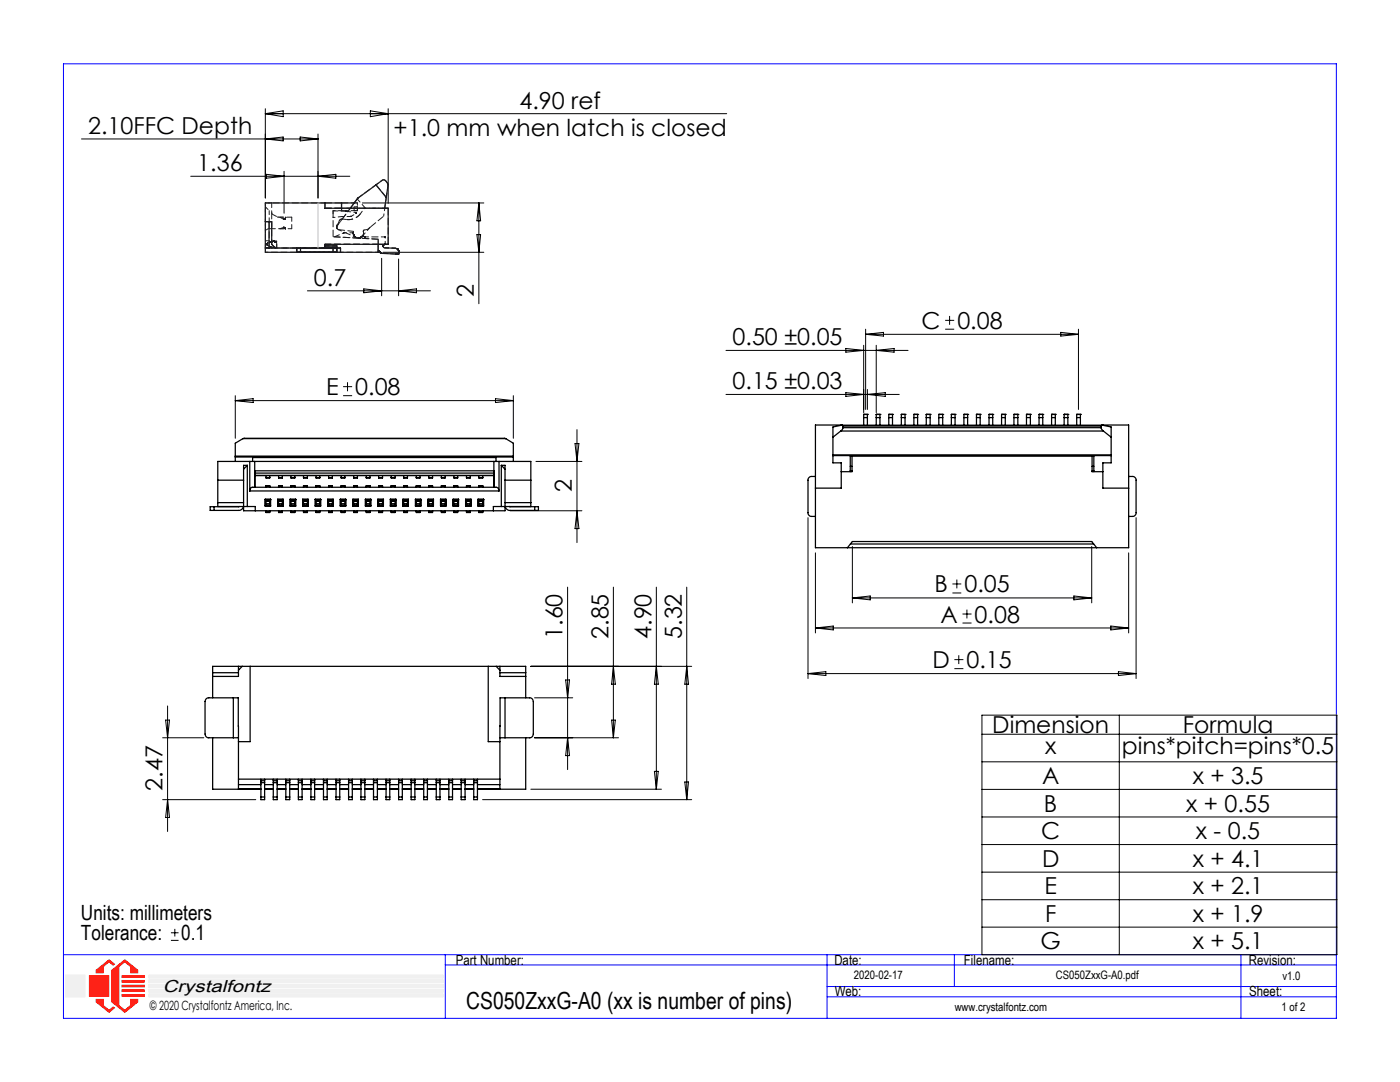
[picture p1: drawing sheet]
<svg xmlns="http://www.w3.org/2000/svg" width="279mm" height="216mm" viewBox="0 0 279 216" stroke-linecap="round" stroke-linejoin="round" font-family="sans-serif">
<path d="M13.1 194.6h3.8v4.3h-3.8zM29.7 194.6h58.7v.5h-58.7zM29.7 195.5h58.7v.6h-58.7zM29.7 196.5h58.7v.5h-58.7zM29.7 197.4h58.7v.5h-58.7zM29.7 198.4h58.7v.5h-58.7z" fill="none" stroke="#f0f0f0" stroke-width=".2"/>
<path d="M16.9 194.6v4.3" fill="none" stroke="#f5f5f5" stroke-width=".2"/>
<path d="M12.7 12.7h254v190.5h-254zM12.7 190.5h254M88.9 190.5v12.7M88.9 192.5h177.8M165.1 190.5v12.7M165.1 196.8h101.6M165.1 198.9h101.6M190.5 190.5v6.3M247.6 190.5v12.7" fill="none" stroke="#00f" stroke-width=".2"/>
<path d="M17.7 194.6v4.3h4.1v-4.3zM19.1 193.5l1.6-.6 1.1-.8v-.7zM21.8 191.4v.7l.8 .6 .4-.3zM19.1 193.5v.7h1.6v-1.3zM22.2 193.5v6.5l1.6 .6v-7.7zM22.2 193.5l1.6-.6 1.1-.8v-.7zM24.9 191.4v.7l1.1 .8 .5 .5 1.1 .1zM26.5 193.4v.8h1.1v-.7zM26 192.9v1.3h.5v-.8zM24.2 194.6v.5h4.7v-.5zM24.2 195.5v.6h4.7v-.6zM24.2 196.5v.5h4.7v-.5zM24.2 197.4v.5h4.7v-.5zM24.2 198.4v.5h4.7v-.5zM26 199.3v1.3l.5-.5v-.8zM26.5 199.3v.8l1.1-.1v-.7zM24.9 201.4v.7l2.7-2.1-1.1 .1zM22.2 200l2.7 2.1v-.7l-1.1-.8zM19.1 199.3v.7l1.6 .6v-1.3zM19.1 200l2.7 2.1v-.7l-1.1-.8zM21.8 201.4v.7l1.2-1-.4-.3z" fill-rule="evenodd" fill="#fe1c10"/>
<path d="M13.1 194.6v4.3h3.8v-4.3zM29.7 195.5v.6h58.7v-.6zM29.7 194.6v.5h58.7v-.5zM29.7 196.5v.5h58.7v-.5zM29.7 197.4v.5h58.7v-.5zM29.7 198.4v.5h58.7v-.5z" fill-rule="evenodd" fill="#f0f0f0"/>
<g fill="none" stroke="#000" stroke-width=".2">
<path d="M16.3 27.7h47.2M38.1 35.2h31.7M53 27.7l3.5-.4v.8zM53 22.7l3.5-.6v1.2zM53 22.7h92M53 21.7v17.8M53.1 34.8l3.6 .4-3.6 .4zM56.7 34.2v8.3M59.9 27.3l3.6 .4-3.6 .4zM63.5 26.7v12.8M63.5 35.2l3.5-.4v.8zM73.9 22.1l3.6 .6-3.6 .6z"/>
<path d="M77.5 21.7v18.9M61.3 58h24.6M72.3 40.5h24.3M72.6 57.6l3.6 .4-3.6 .4zM76.2 51.5v7.5M76.4 50.3h20.2M79.6 51.7v7.3M79.6 58l3.5-.4v.8zM95.2 46.8h.7l-.3 3.5zM95.6 40.5v20.1M95.6 40.5l.3 3.6h-.7zM47 79v8.5"/>
<path d="M47 79.9h55.4M47 79.9l3.5-.3v.7zM68.5 79h1.8M68.5 77.2h1.8M69.4 76.3v1.8M98.9 79.6l3.5 .3-3.5 .4zM102.4 79v8.5M144.9 78.7h34.6M144.9 69.9h36.3M168.8 78.4l3.6 .3-3.6 .4zM168.8 69.5l3.6 .4-3.6 .4zM172.4 68.9v13.4"/>
<path d="M172.8 65.7v16M172.8 66.7h42.4M172.8 66.7l3.5-.4v.8zM173.1 77.7v4M173.1 78.7l3.6-.3v.7zM174.9 68.9v13.4M174.9 69.9l3.5-.4v.8zM188.6 65.7h1.8M188.6 63.9h1.8M189.5 63v1.8M211.7 66.3l3.5 .4-3.5 .4zM215.2 65.7v16"/>
<path d="M107 92.1h9.1M114.8 88.5h.7l-.4 3.6zM115.1 85.7v22.6M101.8 101.9h14.3M113.3 117.2v36.4M115.1 101.9l.4 3.6h-.7zM122.4 117.2v30M131 117.2v40.3M137.1 117.2v42.4M161.3 103.3v32.1M162.7 110.3v16M170.1 119.3l3.6-.4v.8z"/>
<path d="M170.1 109v11.3M170.1 119.3h47.8M190.1 118.3h1.7M190.1 116.5h1.7M191 115.6v1.8M214.3 118.9l3.6 .4-3.6 .4zM217.9 109v11.3M225.2 110.3v16M226.7 103.3v32.1M105.9 133h32.1M106.7 139.2h7.6M112.9 135.7h.8l-.4 3.5z"/>
<path d="M122.4 133l.4 3.5h-.7zM131 133l.4 3.5h-.8zM137.1 133l.3 3.5h-.7zM161.3 134.4h65.4M161.3 134.4l3.5-.4v.8zM162.7 125.3h62.5M162.7 125.3l3.6-.4v.8zM190.5 133.4h1.8M190.5 131.6h1.8M191.3 130.7v1.8M192.1 124.3h1.8M192.1 122.5h1.8"/>
<path d="M193 121.6v1.8M221.7 124.9l3.5 .4-3.5 .4zM223.2 134l3.5 .4-3.5 .4zM32.5 147.2h8.2M32.5 159.6h18.5M33.1 143.7h.7l-.4 3.5zM33.4 140.9v25M33.4 159.6l.4 3.5h-.7zM96.3 159.6h41.7M105.9 157.5h26.1M106.7 147.2h16.7M113.3 147.2l.4 3.6h-.8z"/>
<path d="M122.1 143.7h.7l-.4 3.5zM130.6 153.9h.8l-.4 3.6zM136.7 156h.7l-.3 3.6zM196 142.7h70.8v47.8h-70.8zM196 146.5h70.8M196 152h70.8M196 157.5h70.8M223.4 142.7v47.8M196 163h70.8M196 168.5h70.8M196 174h70.8M196 179.5h70.8"/>
<path d="M34.1 187.6h1.5M34.1 186.1h1.5M34.9 185.3v1.6M196 185h70.8"/>
</g>
<g fill="none" stroke="#191924" stroke-width=".2" stroke-dasharray="1.3 .6" stroke-linecap="butt">
<path d="M71.5 39.4l-.1 .2M77.3 36.4l.1 .5M77.4 37v-.1M53.5 48.5l-.2 .2 .1 .2M54 49.3h.1M54.2 42.4l.3 .4M54.9 48.2l.2 .1M54.9 48.2h-.3M54.9 48.2l.3 .1M55.1 48.3h.1M55.4 43.3h.2M55.6 43.3h-.2"/>
<path d="M56.6 43.7h.2l.1-.1M56.9 45.6l-.3-.2M57 43.3v.2M67.3 44.9l-.1 .1M67.5 45.8h.1M68.7 46.5h-.1M69.1 42.2h-.1M69.2 43.8a3 3 0 0 0 2.8-1.2M69.9 43.2h.2M70.5 46.7l-.2-.2M71.1 42.6l-.2-.2M72.3 47.1l.3-.5"/>
<path d="M72.6 46.5v-.1M72.6 47.1l-.3 .1M72.7 45.9l-.2 .2M72.8 47.2l.1 .1M75.8 50.3l.4 .2M75.8 50.3l-.3-.2M76.7 47.3h.2M76.9 48.7h-.1"/>
</g>
<path d="M76.3 36l.3-.1 .4 .1M67.3 44.9l-.1 .4 .1 .4M67.3 45a.5 .5 0 0 0 .2 .8M68.3 43.7l-.4 .1-.2 .3" fill="none" stroke="#191924" stroke-width=".2" stroke-dasharray="1.3 .6" stroke-dashoffset=".4" stroke-linecap="butt"/>
<path d="M53.7 45.6a.75 .75 0 0 0-.7 .8M71.1 47.4a1.03 1.03 0 0 0 1.2-.3" fill="none" stroke="#191924" stroke-width=".2" stroke-dasharray="1.3 .6" stroke-dashoffset=".6" stroke-linecap="butt"/>
<path d="M70.6 46.2a1.02 1.02 0 0 0 .5 1.2" fill="none" stroke="#191924" stroke-width=".2" stroke-dasharray="1.3 .6" stroke-dashoffset=".7" stroke-linecap="butt"/>
<path d="M67.2 45l.1 .7M67.3 45l-.1 .4 .1 .3" fill="none" stroke="#191924" stroke-width=".2" stroke-dasharray="1.3 .6" stroke-dashoffset=".3" stroke-linecap="butt"/>
<path d="M54.5 48.2l-.9 .2M70.5 46.7a1.02 1.02 0 0 0 1.8 .5M76.8 48.7a.36 .36 0 0 0-.3 .4 .36 .36 0 0 0 .3 .3M79.6 50.2a.65 .65 0 0 0-.7-.7" fill="none" stroke="#191924" stroke-width=".2" stroke-dasharray="1.3 .6" stroke-dashoffset=".5" stroke-linecap="butt"/>
<g fill="none" stroke="#191924" stroke-width=".25">
<path d="M75 36.9l1.5-1a1.25 1.25 0 0 1 .9 1.1l-.3 2.4M75 36.9l-3.5 2.6-1.6 2.1M75 36.9l2.1 2.5M77.1 39.4l-.3 2.2M53 44.2h1.2v4.6l.8 .7M53.7 44.2v5.3M59.2 49.6h8M60 49.6v.7M64.8 49h2.4v1.3h-8v-.8M64.8 40.5v1.1h12.7v7.2h-12.7v.7h-11.8M64.8 49.3h2.4M66.5 49.6v.7"/>
<path d="M67.2 49.5h.7v.8M68.2 40.5v1.1M70.7 40.5h-17.7v9.8h22.5v-1.5M76.8 48.8h.1M76.8 48.8a.35 .35 0 0 0-.4 .3 .35 .35 0 0 0 .4 .4h2.1a.66 .66 0 0 1 .7 .7v.5h-.6l-2.8-.1-.7-.5"/>
</g>
<path d="M53 41.3v2.9M64.9 48.7h10.6M64.9 41.5h12.6M69.9 41.5h6.9M70.6 46.2l-3-.4M75.5 47.7l-8.7-.4M77.5 48.7h-12.6" fill="none" stroke="#191924" stroke-width=".2" stroke-dasharray="1.3 .6" stroke-dashoffset=".1"/>
<g fill="none" stroke="#191924" stroke-width=".2" stroke-dasharray="1.3 .6" stroke-dashoffset=".4">
<path d="M71.3 39.7l1.5 1.7M71.5 39.4l3.5-2.5M77.4 37l-.3 2.4M53 49.5v.8M53 49.5h.7M53.7 44.2h-.7M55 49.5h9.9M55.8 43.3l.8 .4M56.6 45.4l-.7 .2M58.2 43.3v2.3M59.2 50.3v-.8M59.2 49.5v.8"/>
<path d="M59.2 49.5h.8M59.2 50.3h.8M60 49.5v.8M64.9 49.3h2.3M64.9 48.7v.8M64.9 40.5h-11.9M66.5 50.3v-.8M66.5 49.5h.7M66.5 50.3h.7M67.2 50.3h-8M67.2 49.5h-8M67.2 49h-2.3"/>
<path d="M67.2 49.5h-2.3M67.2 50.3v-.8M68 49.5v.8M68.3 43.7l.9 .1M69.9 41.5l-2.6 3.5M69.9 41.5l1.5-1.9M70.7 42v-.7M71.3 42v-.8M72.3 47.1l1.6-1.7M75.5 47.7v2.4"/>
</g>
<g fill="none" stroke="#191924" stroke-width=".2" stroke-dasharray="1.3 .6">
<path d="M75 36.9l2.1 2.5M77 36l.3 .4M53.6 48.4l-.1 .1M53.7 45.6h.5M54.2 44.2h-.5M54.2 45.6v-3.2M54.6 48.2h-.1M54.9 48.2h.1M55.2 48.3h.1M56.9 45.6h.1M56.9 43.6l.1-.1M59.2 49.5h.1"/>
<path d="M64.9 49.5v-.2M64.9 49.3v.2M64.9 49v.3M64.9 48.7v.3M64.9 49.5h3.1M67.2 49.3v-.3M67.2 49.5v-.2M67.3 44.9l.2-.4M67.5 44.5l.2-.4M68.2 42v-.5M68.3 43.7l3-4M69 42.2h.1"/>
<path d="M70.7 40.5h.6M71.3 42h-3.1M71.3 40.5h-3.1M72.5 46.1v.1M72.5 46.2v-.1M72.5 46.2l.1 .2M72.6 46.6v-.1M72.6 46.5v.1M72.7 45.9l.6-.1M72.8 47.2l-.2-.1M79 50.7h.6M79.6 50.7v-.5"/>
<path d="M79.6 50.2v.5M79.6 50.7h-.6"/>
</g>
<path d="M53 49.4v-1.4M53 44.2v-3.7M64.9 49.5h-5.7M66.5 42.1v1.3M68 50.3h7.5M72 42.6l.8-1.2M76.9 48.7v-1.4" fill="none" stroke="#191924" stroke-width=".2" stroke-dasharray="1.3 .6" stroke-dashoffset=".7"/>
<g fill="none" stroke="#191924" stroke-width=".2" stroke-dasharray="1.3 .6" stroke-dashoffset=".5">
<path d="M77.1 39.4l-.3 2.1M53 41.3l.7 .7M53 46.4v-5.9M53 49.4l2.2-.1M53.7 42v2.2M54.2 48.7l.8 .8M54.5 42.8l.9 .5M55.2 48.1l-2.2-.1M55.2 49.3v-1M55.9 45.6h1M58.2 45.6h-4M64.9 40.5v1"/>
<path d="M67.2 49.3v1M67.2 50.3v-1M68.2 41.5v-1M75.5 48.7v-1M78.9 49.5l-2.1-.1"/>
</g>
<path d="M53 49.5v-8.2M53.4 48.9l.6 .4M54.2 44.2v4.5M55.6 43.3h2.6M69 42.2l-2.5-.1M71.3 42h-.6M71.3 41.2l-.6 .1M73.3 45.8l.6-.4M76.8 41.5h.7" fill="none" stroke="#191924" stroke-width=".2" stroke-dasharray="1.3 .6" stroke-dashoffset=".3"/>
<path d="M53.7 49.5h1.3M54.1 49.3h1.1M54.2 40.5h-1.2M54.2 44.2h-1.2M55.2 49.3v-1.2M55.8 43.3h1.2M67.5 45.8l3.6 1.6M70.1 43.2l1-.6M76.7 47.3h-3.8M77.5 48.7h-2" fill="none" stroke="#191924" stroke-width=".2" stroke-dasharray="1.3 .6" stroke-dashoffset=".6"/>
<path d="M73.9 45.4l2.7-2.3" fill="none" stroke="#191924" stroke-width=".2" stroke-dasharray="1.3 .6" stroke-dashoffset="-.2"/>
<path d="M53.7 49.5v-5.3M64.9 41.5h3.3M66.5 47.2v-5.2M66.5 47.2l9 .5M68.2 40.5h-3.3M77.5 41.5v7.2" fill="none" stroke="#191924" stroke-width=".2" stroke-dasharray="1.3 .6" stroke-dashoffset="-.1"/>
<path d="M75 36.9l1.3-.9M53 49.5h15M53 50.3h15M66.5 42h1.7M67.3 45l1-1.3M68.2 42v-1.5M70.3 46.5h-1.6M71.3 40.5v1.5M75.5 50.3v-1.6M76.6 43.1l.2-1.6" fill="none" stroke="#191924" stroke-width=".2" stroke-dasharray="1.3 .6" stroke-dashoffset=".8"/>
<path d="M54.2 42.4v-1.9M66.5 43.4l1.7-.2M68.2 41.5h1.7M68.2 43.2h1.7M70.9 42.4l-1.8-.2" fill="none" stroke="#191924" stroke-width=".2" stroke-dasharray="1.3 .6" stroke-dashoffset=".9"/>
<path d="M68.6 46.5l-1.8 .8" fill="none" stroke="#191924" stroke-width=".2" stroke-dasharray="1.3 .6" stroke-dashoffset="1"/>
<path d="M60 49.5h6.5M60 50.3h6.5M76.2 50.5l2.8 .2" fill="none" stroke="#191924" stroke-width=".2" stroke-dasharray="1.3 .6" stroke-dashoffset=".2"/>
<path d="M63.5 40.5v9" fill="none" stroke="#c0c0c0" stroke-width=".2"/>
<g fill="none" stroke="#000" stroke-width=".25">
<path d="M43.5 95.8h5.1M47 91v.2M47 91.2v.9M47 91.2h55.4M47 91h55.4M48.5 87.5h52.4M48.5 87.5l-1.5 .9v2.6M49.4 92.9h-.8v9h52.2v-9h-.8M49.4 92.9v8.2M49.4 92.9l-.8 .7M49.8 98a.67 .67 0 0 1 .6-.8h48.6a.67 .67 0 0 1 .6 .8M49.8 92.1v5.9"/>
<path d="M49.8 98h49.8M50.4 92.1v-.8h48.6v.8M50.8 93.9h47.8v.5h-47.8zM50.8 94.9h47.8h-47.8M50.8 92.1v5.1M50.9 94.9v2.3M52.9 99.6h1.1M52.9 99.6v1.4M52.9 99.6l.1 .1M53.1 99.7v.3M53.1 99.7h.1M53.1 95.3v.1"/>
<path d="M53.1 99.7h.7M53.1 95.3h.7M53.1 97.2v-.3h.7v.3M53.1 94.9v.4M53.1 97h.7M53.8 99.7v.3M53.8 99.7h.1M53.8 95.3v.1M53.8 94.9v.4M54 99.6v1.4M54 99.6l-.1 1.3M55.4 99.6h1.1"/>
<path d="M55.4 99.6v1.4M55.4 99.6l.1 1.3M55.6 99.7v.3M55.6 99.7h.1M55.6 95.3v.1M55.6 99.7h.7M55.6 95.3h.7M55.6 97.2v-.3h.7v.3M55.6 94.9v.4M55.6 97h.7M56.3 99.7v.3M56.3 99.7h.1"/>
<path d="M56.3 95.3v.1M56.3 94.9v.4M56.5 99.6v1.4M56.5 99.6l-.1 1.3M57.9 99.6h1.1M57.9 99.6v1.4M57.9 99.6l.1 1.3M58.1 99.7v.3M58.1 99.7h.1M58.1 95.3v.1M58.1 99.7h.7M58.1 95.3h.7"/>
<path d="M58.1 97.2v-.3h.7v.3M58.1 94.9v.4M58.1 97h.7M58.8 99.7v.3M58.8 99.7h.1M58.8 95.3v.1M58.8 94.9v.4M59 99.6v1.4M59 99.6l-.1 1.3M60.4 99.6h1.1M60.4 99.6v1.4M60.4 99.6l.1 1.3"/>
<path d="M60.6 99.7v.3M60.6 99.7h.1M60.6 95.3v.1M60.6 99.7h.7M60.6 95.3h.7M60.6 97.2v-.3h.7v.3M60.6 94.9v.4M60.6 97h.7M61.3 99.7v.3M61.3 99.7h.1M61.3 95.3v.1M61.3 94.9v.4"/>
<path d="M61.5 99.6v1.4M61.5 99.6v.1M62.9 99.6h1.1M62.9 99.6v1.4M62.9 99.6l.1 1.3M63.1 99.7v.3M63.1 99.7h.1M63.1 95.3v.1M63.1 99.7h.7M63.1 95.3h.7M63.1 97.2v-.3h.7v.3M63.1 94.9v.4"/>
<path d="M63.1 97h.7M63.8 99.7v.3M63.8 99.7h.1M63.8 95.3v.1M63.8 94.9v.4M64 99.6v1.4M64 99.6v1.3M65.4 99.6h1.1M65.4 99.6v1.4M65.4 99.6v1.3M65.6 99.7v.3M65.6 99.7h.1"/>
<path d="M65.6 95.3v.1M65.6 99.7h.7M65.6 95.3h.7M65.6 97.2v-.3h.7v.3M65.6 94.9v.4M65.6 97h.7M66.3 99.7v.3M66.3 99.7h.1M66.3 95.3v.1M66.3 94.9v.4M66.5 99.6v1.4M66.5 99.6v1.3"/>
<path d="M67.9 99.6h1.1M67.9 99.6v1.4M67.9 99.6v1.3M68.1 99.7v.3M68.1 99.7h.1M68.1 95.3v.1M68.1 99.7h.7M68.1 95.3h.7M68.1 97.2v-.3h.7v.3M68.1 94.9v.4M68.1 97h.7M68.8 99.7v.3"/>
<path d="M68.8 99.7h.1M68.8 95.3v.1M68.8 94.9v.4M69 99.6v1.4M69 99.6v1.3M70.4 99.6h1.1M70.4 99.6v1.4M70.4 99.6v1.3M70.6 99.7v.3M70.6 99.7h.1M70.6 95.3v.1M70.6 99.7h.7"/>
<path d="M70.6 95.3h.7M70.6 97.2v-.3h.7v.3M70.6 94.9v.4M70.6 97h.7M71.3 99.7v.3M71.3 99.7h.1M71.3 95.3v.1M71.3 94.9v.4M71.5 99.6v1.4M71.5 99.6v.1M72.9 99.6v1.4M72.9 99.6h1.1"/>
<path d="M72.9 99.6l.1 .1M73.1 99.7v.3M73.1 99.7h.1M73.1 95.3v.1M73.1 99.7h.7M73.1 95.3h.7M73.1 97.2v-.3h.7v.3M73.1 94.9v.4M73.1 97h.7M73.8 99.7v.3M73.8 99.7h.1M73.8 95.3v.1"/>
<path d="M73.8 94.9v.4M74 99.6v1.4M74 99.6l-.1 1.3M75.4 99.6h1.1M75.4 99.6v1.4M75.4 99.6l.1 1.3M75.6 99.7v.3M75.6 99.7h.1M75.6 95.3v.1M75.6 97h.7M75.6 99.7h.7M75.6 95.3h.7"/>
<path d="M75.6 94.9v.4M75.6 97v.2M76.3 99.7v.3M76.3 99.7h.1M76.3 95.3v.1M76.3 94.9v.4M76.3 97v.2M76.5 99.6v1.4M76.5 99.6l-.1 1.3M77.9 99.6h1.1M77.9 99.6v1.4M77.9 99.6l.1 1.3"/>
<path d="M78.1 99.7v.3M78.1 99.7h.1M78.1 95.3v.1M78.1 97h.7M78.1 99.7h.7M78.1 95.3h.7M78.1 94.9v.4M78.1 97v.2M78.8 99.7v.3M78.8 99.7h.1M78.8 95.3v.1M78.8 94.9v.4"/>
<path d="M78.8 97v.2M79 99.6v1.4M79 99.6v1.3M80.4 99.6h1.1M80.4 99.6v1.4M80.4 99.6l.1 1.3M80.6 99.7v.3M80.6 99.7h.1M80.6 95.3v.1M80.6 97h.7M80.6 99.7h.7M80.6 95.3h.7"/>
<path d="M80.6 94.9v.4M80.6 97v.2M81.3 99.7v.3M81.3 99.7h.1M81.3 95.3v.1M81.3 94.9v.4M81.3 97v.2M81.5 99.6v1.4M81.5 99.6v.1M82.9 99.6h1.1M82.9 99.6v1.4M82.9 99.6l.1 1.3"/>
<path d="M83.1 99.7v.3M83.1 99.7h.1M83.1 95.3v.1M83.1 97h.7M83.1 99.7h.7M83.1 95.3h.7M83.1 94.9v.4M83.1 97v.2M83.8 99.7v.3M83.8 99.7h.1M83.8 95.3v.1M83.8 94.9v.4"/>
<path d="M83.8 97v.2M84 99.6v1.4M84 99.6v1.3M85.4 99.6h1.1M85.4 99.6v1.4M85.4 99.6v1.3M85.6 99.7v.3M85.6 99.7h.1M85.6 95.3v.1M85.6 97h.7M85.6 99.7h.7M85.6 95.3h.7"/>
<path d="M85.6 94.9v.4M85.6 97v.2M86.3 99.7v.3M86.3 99.7h.1M86.3 95.3v.1M86.3 94.9v.4M86.3 97v.2M86.5 99.6v1.4M86.5 99.6v1.3M87.9 99.6h1.1M87.9 99.6v1.4M87.9 99.6v1.3"/>
<path d="M88.1 99.7v.3M88.1 99.7h.1M88.1 95.3v.1M88.1 97h.7M88.1 99.7h.7M88.1 95.3h.7M88.1 94.9v.4M88.1 97v.2M88.8 99.7v.3M88.8 99.7h.1M88.8 95.3v.1M88.8 94.9v.4"/>
<path d="M88.8 97v.2M89 99.6v1.4M89 99.6v1.3M90.4 99.6h1.1M90.4 99.6v1.4M90.4 99.6l.1 1.3M90.6 99.7v.3M90.6 99.7h.1M90.6 95.3v.1M90.6 97h.7M90.6 99.7h.7M90.6 95.3h.7"/>
<path d="M90.6 94.9v.4M90.6 97v.2M91.3 99.7v.3M91.3 99.7h.1M91.3 95.3v.1M91.3 94.9v.4M91.3 97v.2M91.5 99.6v1.4M91.5 99.6l-.1 1.3M92.9 99.6h1.1M92.9 99.6v1.4M92.9 99.6l.1 1.3"/>
<path d="M93.1 99.7v.3M93.1 99.7h.1M93.1 95.3v.1M93.1 97h.7M93.1 99.7h.7M93.1 95.3h.7M93.1 94.9v.4M93.1 97v.2M93.8 99.7v.3M93.8 99.7h.1M93.8 95.3v.1M93.8 94.9v.4"/>
<path d="M93.8 97v.2M94 99.6v1.4M94 99.6l-.1 1.3M95.4 99.6h1.1M95.4 99.6v1.4M95.4 99.6l.1 1.3M95.6 99.7v.3M95.6 99.7h.1M95.6 95.3v.1M95.6 97h.7M95.6 99.7h.7M95.6 95.3h.7"/>
<path d="M95.6 94.9v.4M95.6 97v.2M96.3 99.7v.3M96.3 99.7h.1M96.3 95.3v.1M96.3 94.9v.4M96.3 97v.2M96.5 99.6v1.4M96.5 99.6l-.1 1.3M98.6 92.1v5.1M99.6 92.1v5.9M100 92.9v8.2"/>
<path d="M100 92.9l.8 .7M100.8 95.8h5.1M100.9 87.5l1.5 .9v2.6M102.4 91v.2M102.4 91.2v.9M162.7 95.1h-.7a.72 .72 0 0 0-.7 .7v6.5a.72 .72 0 0 0 .7 .7h.7M166.2 90.8v.1M166.2 90.8v-5.6l1.8-.4h52l1.8 .4v5.6M166.2 90.9v1.5h1.7v5h-5.2M166.2 90.8h55.6M166.2 90.9h55.6M167.8 86l-1.6 1.2"/>
<path d="M167.8 86h52.4M167.9 84.9l-5.2-.1v24.5h62.5v-24.5l-5.1 .1M168.1 84.8l.1 .2M168.2 85.3l-.4 .7M168.2 85v.3M168.2 85.3h51.5M168.2 85h51.5M169.7 94.1v-3.1h48.6v3.1M169.7 93.9h.3M169.7 93.1h.3M170 91v3.1h-2.1M172.4 82.7h.1"/>
<path d="M172.4 82.7v.6M172.4 83.3h.7M172.4 83.3v1.5M172.4 82.7h.7M173.1 82.7h.1M173.1 82.7v.6M173.1 83.3v1.5M174.9 82.7h.1M174.9 82.7v.6M174.9 83.3h.7M174.9 83.3v1.5M174.9 82.7h.7"/>
<path d="M175.6 82.7h.1M175.6 82.7v.6M175.6 83.3v1.5M177.4 82.7h.1M177.4 82.7v.6M177.4 83.3h.7M177.4 83.3v1.5M177.4 82.7h.7M178.1 82.7h.1M178.1 82.7v.6M178.1 83.3v1.5M179.9 82.7h.1"/>
<path d="M179.9 82.7v.6M179.9 83.3h.7M179.9 83.3v1.5M179.9 82.7h.7M180.6 82.7h.1M180.6 82.7v.6M180.6 83.3v1.5M182.4 82.7h.1M182.4 82.7v.6M182.4 83.3h.7M182.4 83.3v1.5M182.4 82.7h.7"/>
<path d="M183.1 82.7h.1M183.1 82.7v.6M183.1 83.3v1.5M184.9 82.7h.1M184.9 82.7v.6M184.9 83.3h.7M184.9 83.3v1.5M184.9 82.7h.7M185.6 82.7h.1M185.6 82.7v.6M185.6 83.3v1.5M187.4 82.7h.1"/>
<path d="M187.4 82.7v.6M187.4 83.3h.7M187.4 83.3v1.5M187.4 82.7h.7M188.1 82.7h.1M188.1 82.7v.6M188.1 83.3v1.5M189.9 82.7h.1M189.9 82.7v.6M189.9 83.3h.7M189.9 83.3v1.5M189.9 82.7h.7"/>
<path d="M190.6 82.7h.1M190.6 82.7v.6M190.6 83.3v1.5M192.4 82.7h.1M192.4 82.7v.6M192.4 83.3h.7M192.4 83.3v1.5M192.4 82.7h.7M193.1 82.7h.1M193.1 82.7v.6M193.1 83.3v1.5M194.9 82.7v.6"/>
<path d="M194.9 82.7h.1M194.9 83.3h.7M194.9 83.3v1.5M194.9 82.7h.7M195.6 82.7v.6M195.6 82.7h.1M195.6 83.3v1.5M197.4 82.7h.1M197.4 82.7v.6M197.4 83.3h.7M197.4 83.3v1.5M197.4 82.7h.7"/>
<path d="M198.1 82.7v.6M198.1 82.7h.1M198.1 83.3v1.5M199.9 82.7h.1M199.9 82.7v.6M199.9 83.3h.7M199.9 83.3v1.5M199.9 82.7h.7M200.6 82.7v.6M200.6 82.7h.1M200.6 83.3v1.5M202.4 82.7h.1"/>
<path d="M202.4 82.7v.6M202.4 83.3h.7M202.4 83.3v1.5M202.4 82.7h.7M203.1 82.7v.6M203.1 82.7h.1M203.1 83.3v1.5M204.9 82.7v.6M204.9 82.7h.1M204.9 83.3h.7M204.9 83.3v1.5M204.9 82.7h.7"/>
<path d="M205.6 82.7v.6M205.6 82.7h.1M205.6 83.3v1.5M207.4 82.7v.6M207.4 82.7h.1M207.4 83.3h.7M207.4 83.3v1.5M207.4 82.7h.7M208.1 82.7v.6M208.1 82.7h.1M208.1 83.3v1.5M209.9 82.7v.6"/>
<path d="M209.9 82.7h.1M209.9 83.3h.7M209.9 83.3v1.5M209.9 82.7h.7M210.6 82.7v.6M210.6 82.7h.1M210.6 83.3v1.5M212.4 82.7v.6M212.4 82.7h.1M212.4 83.3h.7M212.4 83.3v1.5M212.4 82.7h.7"/>
<path d="M213.1 82.7v.6M213.1 82.7h.1M213.1 83.3v1.5M214.9 82.7h.1M214.9 82.7v.6M214.9 83.3h.7M214.9 83.3v1.5M214.9 82.7h.7M215.6 82.7v.6M215.6 82.7h.1M215.6 83.3v1.5M217.9 93.9h.4"/>
<path d="M217.9 91v3.1h2.2M217.9 93.1h.4M219.7 85.3l.5 .7M219.7 85v.3M219.9 84.8l-.2 .2M220.2 86l1.6 1.2M221.8 90.8v.1M221.8 90.9v1.5h-1.7v5h5.1M225.2 95.1h.8a.72 .72 0 0 1 .7 .7v6.5a.72 .72 0 0 1-.7 .7h-.8M42.7 101.1h-.8v.7h.8M42.7 101.1h8.2v.8M42.7 101.1v.7"/>
<path d="M43.5 101.1v-9h62.4v9M43.5 100.3h5.1M47.8 101.1h-.2M48.6 101.1a.99 .99 0 0 1-1 .7h-4.9M52.9 101h1.1M53.1 100v.5M53.1 100.8v.1M53.1 101.9v.2M53.1 100.5h.7M53.1 100h.7M53.1 100.8h.7M53.1 100h.1"/>
<path d="M53.1 100.5v.3M53.1 102.1v.2h.7v-.2M53.1 102.1h.7M53.8 100v.5M53.8 100.8v.1M53.8 101.9v.2M53.8 100h.1M53.8 100.5v.3M53.9 100.9l-1 .1M53.9 100.9l.1 .1M55.4 101h1.1M55.5 100.9h.9"/>
<path d="M55.5 100.9l-.1 .1M55.6 100v.5M55.6 100.8v.1M55.6 101.9v.2M55.6 100.5h.7M55.6 100h.7M55.6 100.8h.7M55.6 100h.1M55.6 100.5v.3M55.6 102.1v.2h.7v-.2M55.6 102.1h.7M56.3 100v.5"/>
<path d="M56.3 100.8v.1M56.3 101.9v.2M56.3 100h.1M56.3 100.5v.3M56.4 100.9l.1 .1M57.9 101h1.1M58 100.9h.9M58 100.9l-.1 .1M58.1 100v.5M58.1 100.8v.1M58.1 101.9v.2M58.1 100.5h.7"/>
<path d="M58.1 100h.7M58.1 100.8h.7M58.1 100h.1M58.1 100.5v.3M58.1 102.1v.2h.7v-.2M58.1 102.1h.7M58.8 100v.5M58.8 100.8v.1M58.8 101.9v.2M58.8 100h.1M58.8 100.5v.3M58.9 100.9l.1 .1"/>
<path d="M60.4 101h1.1M60.5 100.9l1 .1M60.5 100.9l-.1 .1M60.6 100v.5M60.6 100.8v.1M60.6 101.9v.2M60.6 100.5h.7M60.6 100h.7M60.6 100.8h.7M60.6 100h.1M60.6 100.5v.3M60.6 102.1v.2h.7v-.2"/>
<path d="M60.6 102.1h.7M61.3 100v.5M61.3 100.8v.1M61.3 101.9v.2M61.3 100h.1M61.3 100.5v.3M62.9 101h1.1M63 100.9h1M63 100.9l-.1 .1M63.1 100v.5M63.1 100.8v.1M63.1 101.9v.2"/>
<path d="M63.1 100.5h.7M63.1 100h.7M63.1 100.8h.7M63.1 102.1v.2h.7v-.2M63.1 100h.1M63.1 100.5v.3M63.1 102.1h.7M63.8 100v.5M63.8 100.8v.1M63.8 101.9v.2M63.8 100h.1M63.8 100.5v.3"/>
<path d="M64 100.9v.1M65.4 101h1.1M65.4 100.9h1.1M65.4 100.9v.1M65.6 100v.5M65.6 100.8v.1M65.6 101.9v.2M65.6 100.5h.7M65.6 100h.7M65.6 100.8h.7M65.6 100h.1M65.6 100.5v.3"/>
<path d="M65.6 102.1v.2h.7v-.2M65.6 102.1h.7M66.3 100v.5M66.3 100.8v.1M66.3 101.9v.2M66.3 100h.1M66.3 100.5v.3M66.5 100.9v.1M67.9 101h1.1M67.9 100.9h1.1M67.9 100.9v.1M68.1 100v.5"/>
<path d="M68.1 100.8v.1M68.1 101.9v.2M68.1 100.5h.7M68.1 100h.7M68.1 100.8h.7M68.1 100h.1M68.1 100.5v.3M68.1 102.1v.2h.7v-.2M68.1 102.1h.7M68.8 100v.5M68.8 100.8v.1M68.8 101.9v.2"/>
<path d="M68.8 100h.1M68.8 100.5v.3M69 100.9v.1M70.4 101h1.1M70.4 100.9l1.1 .1M70.4 100.9v.1M70.6 100v.5M70.6 100.8v.1M70.6 101.9v.2M70.6 100.5h.7M70.6 100h.7M70.6 100.8h.7"/>
<path d="M70.6 102.1v.2h.7v-.2M70.6 100h.1M70.6 100.5v.3M70.6 102.1h.7M71.3 100v.5M71.3 100.8v.1M71.3 101.9v.2M71.3 100h.1M71.3 100.5v.3M72.9 101h1.1M73.1 100v.5M73.1 100.8v.1"/>
<path d="M73.1 101.9v.2M73.1 100.5h.7M73.1 100h.7M73.1 100.8h.7M73.1 100h.1M73.1 100.5v.3M73.1 102.1v.2h.7v-.2M73.1 102.1h.7M73.8 100v.5M73.8 100.8v.1M73.8 101.9v.2M73.8 100h.1"/>
<path d="M73.8 100.5v.3M73.9 100.9l-1 .1M73.9 100.9l.1 .1M75.4 101h1.1M75.5 100.9l-.1 .1M75.5 100.9h.9M75.6 100v.5M75.6 100.8v.1M75.6 101.9v.2M75.6 100.5h.7M75.6 100h.7M75.6 100.8h.7"/>
<path d="M75.6 102.1v.2h.7v-.2M75.6 100h.1M75.6 100.5v.3M75.6 102.1h.7M76.3 100v.5M76.3 100.8v.1M76.3 101.9v.2M76.3 100h.1M76.3 100.5v.3M76.4 100.9l.1 .1M77.9 101h1.1M78 100.9h1"/>
<path d="M78 100.9l-.1 .1M78.1 100v.5M78.1 100.8v.1M78.1 101.9v.2M78.1 100.5h.7M78.1 100h.7M78.1 100.8h.7M78.1 102.1v.2h.7v-.2M78.1 100h.1M78.1 100.5v.3M78.1 102.1h.7M78.8 100v.5"/>
<path d="M78.8 100.8v.1M78.8 101.9v.2M78.8 100h.1M78.8 100.5v.3M79 100.9v.1M80.4 101h1.1M80.5 100.9l1 .1M80.5 100.9l-.1 .1M80.6 100v.5M80.6 100.8v.1M80.6 101.9v.2M80.6 100.5h.7"/>
<path d="M80.6 100h.7M80.6 100.8h.7M80.6 100h.1M80.6 100.5v.3M80.6 102.1v.2h.7v-.2M80.6 102.1h.7M81.3 100v.5M81.3 100.8v.1M81.3 101.9v.2M81.3 100h.1M81.3 100.5v.3M82.9 101h1.1"/>
<path d="M83 100.9h1M83 100.9l-.1 .1M83.1 100v.5M83.1 100.8v.1M83.1 101.9v.2M83.1 100.5h.7M83.1 100h.7M83.1 100.8h.7M83.1 102.1v.2h.7v-.2M83.1 100h.1M83.1 100.5v.3M83.1 102.1h.7"/>
<path d="M83.8 100v.5M83.8 100.8v.1M83.8 101.9v.2M83.8 100h.1M83.8 100.5v.3M84 100.9v.1M85.4 101h1.1M85.4 100.9h1.1M85.4 100.9v.1M85.6 100v.5M85.6 100.8v.1M85.6 101.9v.2"/>
<path d="M85.6 100.5h.7M85.6 100h.7M85.6 100.8h.7M85.6 100h.1M85.6 100.5v.3M85.6 102.1v.2h.7v-.2M85.6 102.1h.7M86.3 100v.5M86.3 100.8v.1M86.3 101.9v.2M86.3 100h.1M86.3 100.5v.3"/>
<path d="M86.5 100.9v.1M87.9 101h1.1M87.9 100.9h1.1M87.9 100.9v.1M88.1 100v.5M88.1 100.8v.1M88.1 101.9v.2M88.1 100.5h.7M88.1 100h.7M88.1 100.8h.7M88.1 102.1v.2h.7v-.2M88.1 100h.1"/>
<path d="M88.1 100.5v.3M88.1 102.1h.7M88.8 100v.5M88.8 100.8v.1M88.8 101.9v.2M88.8 100h.1M88.8 100.5v.3M89 100.9v.1M90.4 101h1.1M90.5 100.9h.9M90.5 100.9l-.1 .1M90.6 100v.5"/>
<path d="M90.6 100.8v.1M90.6 101.9v.2M90.6 100.5h.7M90.6 100h.7M90.6 100.8h.7M90.6 102.1v.2h.7v-.2M90.6 100h.1M90.6 100.5v.3M90.6 102.1h.7M91.3 100v.5M91.3 100.8v.1M91.3 101.9v.2"/>
<path d="M91.3 100h.1M91.3 100.5v.3M91.4 100.9l.1 .1M92.9 101h1.1M93 100.9h.9M93 100.9l-.1 .1M93.1 100v.5M93.1 100.8v.1M93.1 101.9v.2M93.1 100.5h.7M93.1 100h.7M93.1 100.8h.7"/>
<path d="M93.1 102.1v.2h.7v-.2M93.1 100h.1M93.1 100.5v.3M93.1 102.1h.7M93.8 100v.5M93.8 100.8v.1M93.8 101.9v.2M93.8 100h.1M93.8 100.5v.3M93.9 100.9l.1 .1M95.4 101h1.1M95.5 100.9h.9"/>
<path d="M95.5 100.9l-.1 .1M95.6 100v.5M95.6 100.8v.1M95.6 101.9v.2M95.6 100.5h.7M95.6 100h.7M95.6 100.8h.7M95.6 102.1v.2h.7v-.2M95.6 100h.1M95.6 100.5v.3M95.6 102.1h.7M96.3 100v.5"/>
<path d="M96.3 100.8v.1M96.3 101.9v.2M96.3 100h.1M96.3 100.5v.3M96.4 100.9l.1 .1M100.8 100.3h5.1M100.8 101.1a.99 .99 0 0 0 1 .7h4.9M101.7 101.1h.1M106.7 101.1h.8v.7h-.8M106.7 101.1h-8.2v.8M106.7 101.1v.7M169.1 109.3l1-1.2h47.8l1 1.2"/>
<path d="M169.7 108.5h48.6M42.4 139.2v-6.2h62.5v6.2M42.4 134.2h5.2M46.6 139.2h-4.9a.72 .72 0 0 0-.8 .8v6.5a.72 .72 0 0 0 .8 .7h4.9M46.6 139.2h1v18.3h-5.2v-10.3M46.6 139.2v8M47.6 133v2h-5.2M48.3 133l-.7 .7M49.9 133v15h-2.3M97.4 133v15h2.4M99 133l.8 .7M99.8 133v2h5.1"/>
<path d="M99.8 134.2h5.1M100.8 139.2h4.9a.72 .72 0 0 1 .7 .8v6.5a.72 .72 0 0 1-.7 .7h-4.9M100.8 139.2h-1v18.3h5.1v-10.3M100.8 139.2v8M46.6 147.2h1M47.6 155.5h52.2M47.6 157.4h4.5M47.6 156.6h4.5M52.1 155.8v.4M52.1 155.5v.3M52.1 159h.7M52.1 156.2h.7"/>
<path d="M52.1 156.2v3.4h.7v-3.4M52.1 155.8h.7M52.8 155.8v.4M52.8 155.5v.3M52.8 157.4h1.7M52.8 156.6h1.7M54.5 155.8v.4M54.5 155.5v.3M54.5 159h.8M54.5 156.2h.8M54.5 156.2v3.4h.8v-3.4M54.5 155.8h.8"/>
<path d="M55.3 155.8v.4M55.3 155.5v.3M55.3 157.4h1.7M55.3 156.6h1.7M57 155.8v.4M57 155.5v.3M57 159h.8M57 156.2h.8M57 156.2v3.4h.8v-3.4M57 155.8h.8M57.8 155.8v.4M57.8 155.5v.3"/>
<path d="M57.8 157.4h1.7M57.8 156.6h1.7M59.5 155.8v.4M59.5 155.5v.3M59.5 159h.8M59.5 156.2h.8M59.5 156.2v3.4h.8v-3.4M59.5 155.8h.8M60.3 155.8v.4M60.3 155.5v.3M60.3 157.4h1.8M60.3 156.6h1.8"/>
<path d="M62.1 155.8v.4M62.1 155.5v.3M62.1 159h.7M62.1 156.2h.7M62.1 156.2v3.4h.7v-3.4M62.1 155.8h.7M62.8 155.8v.4M62.8 155.5v.3M62.8 157.4h1.8M62.8 156.6h1.8M64.6 155.8v.4M64.6 155.5v.3"/>
<path d="M64.6 159h.7M64.6 156.2h.7M64.6 156.2v3.4h.7v-3.4M64.6 155.8h.7M65.3 155.8v.4M65.3 155.5v.3M65.3 157.4h1.8M65.3 156.6h1.8M67.1 155.8v.4M67.1 155.5v.3M67.1 159h.7M67.1 156.2h.7"/>
<path d="M67.1 156.2v3.4h.7v-3.4M67.1 155.8h.7M67.8 155.8v.4M67.8 155.5v.3M67.8 157.4h1.8M67.8 156.6h1.8M69.6 155.8v.4M69.6 155.5v.3M69.6 159h.7M69.6 156.2h.7M69.6 156.2v3.4h.7v-3.4M69.6 155.8h.7"/>
<path d="M70.3 155.8v.4M70.3 155.5v.3M70.3 157.4h1.7M70.3 156.6h1.7M72 155.8v.4M72 155.5v.3M72 159h.8M72 156.2h.8M72 156.2v3.4h.8v-3.4M72 155.8h.8M72.8 155.8v.4M72.8 155.5v.3"/>
<path d="M72.8 157.4h1.7M72.8 156.6h1.7M74.5 155.8v.4M74.5 155.5v.3M74.5 159h.8M74.5 156.2h.8M74.5 156.2v3.4h.8v-3.4M74.5 155.8h.8M75.3 155.8v.4M75.3 155.5v.3M75.3 157.4h1.7M75.3 156.6h1.7"/>
<path d="M77 155.8v.4M77 155.5v.3M77 159h.8M77 156.2h.8M77 156.2v3.4h.8v-3.4M77 155.8h.8M77.8 155.8v.4M77.8 155.5v.3M77.8 157.4h1.8M77.8 156.6h1.8M79.6 155.8v.4M79.6 155.5v.3"/>
<path d="M79.6 159h.7M79.6 156.2h.7M79.6 156.2v3.4h.7v-3.4M79.6 155.8h.7M80.3 155.8v.4M80.3 155.5v.3M80.3 157.4h1.8M80.3 156.6h1.8M82.1 155.8v.4M82.1 155.5v.3M82.1 156.2v3.4h.7v-3.4M82.1 159h.7"/>
<path d="M82.1 156.2h.7M82.1 155.8h.7M82.8 155.8v.4M82.8 155.5v.3M82.8 157.4h1.8M82.8 156.6h1.8M84.6 155.8v.4M84.6 155.5v.3M84.6 159h.7M84.6 156.2h.7M84.6 156.2v3.4h.7v-3.4M84.6 155.8h.7"/>
<path d="M85.3 155.8v.4M85.3 155.5v.3M85.3 157.4h1.8M85.3 156.6h1.8M87.1 155.8v.4M87.1 155.5v.3M87.1 159h.7M87.1 156.2h.7M87.1 156.2v3.4h.7v-3.4M87.1 155.8h.7M87.8 155.8v.4M87.8 155.5v.3"/>
<path d="M87.8 157.4h1.8M87.8 156.6h1.8M89.6 155.8v.4M89.6 155.5v.3M89.6 159h.7M89.6 156.2h.7M89.6 156.2v3.4h.7v-3.4M89.6 155.8h.7M90.3 155.8v.4M90.3 155.5v.3M90.3 157.4h1.7M90.3 156.6h1.7"/>
<path d="M92 155.8v.4M92 155.5v.3M92 159h.8M92 156.2h.8M92 156.2v3.4h.8v-3.4M92 155.8h.8M92.8 155.8v.4M92.8 155.5v.3M92.8 157.4h1.7M92.8 156.6h1.7M94.5 155.8v.4M94.5 155.5v.3"/>
<path d="M94.5 159h.8M94.5 156.2h.8M94.5 156.2v3.4h.8v-3.4M94.5 155.8h.8M95.3 155.8v.4M95.3 155.5v.3M95.3 156.6h4.5M99.8 147.2h1M99.8 144.9h.1M99.8 157.4h-4.5"/>
</g>
<g font-size="4.7">
<text x="103.7" y="21.7">4.90 ref</text>
<text x="17.6" y="26.7">2.10FFC Depth</text>
<text x="78.6" y="27.2">+1.0 mm when latch is closed</text>
<text x="39.4" y="34.1">1.36</text>
<text x="62.6" y="57">0.7</text>
<text x="94.6" y="59.3" transform="rotate(-90 94.6 59.3)">2</text>
<text x="183.9" y="65.6">C</text>
<text x="191.1" y="65.6">0.08</text>
<text x="146.2" y="68.9">0.50 ±0.05</text>
<text x="146.2" y="77.7">0.15 ±0.03</text>
<text x="65.1" y="78.9">E</text>
<text x="70.9" y="78.9">0.08</text>
<text x="114.1" y="98.3" transform="rotate(-90 114.1 98.3)">2</text>
<text x="186.5" y="118.2">B</text>
<text x="192.5" y="118.2">0.05</text>
<text x="187.7" y="124.2">A</text>
<text x="194.5" y="124.2">0.08</text>
<text x="112.3" y="127.5" transform="rotate(-90 112.3 127.5)">1.60</text>
<text x="121.4" y="127.5" transform="rotate(-90 121.4 127.5)">2.85</text>
<text x="130" y="127.5" transform="rotate(-90 130 127.5)">4.90</text>
<text x="136" y="127.5" transform="rotate(-90 136 127.5)">5.32</text>
<text x="186.1" y="133.3">D</text>
<text x="192.9" y="133.3">0.15</text>
<text x="198" y="146.3">Dimension</text>
<text x="236.1" y="146.3">Formula</text>
<text x="208.6" y="150.5">x</text>
<text x="223.9" y="150.5">pins*pitch=pins*0.5</text>
<text x="32.5" y="157.8" transform="rotate(-90 32.5 157.8)">2.47</text>
<text x="208" y="156.4">A</text>
<text x="208.4" y="161.9">B</text>
<text x="236.7" y="161.9">x + 0.55</text>
<text x="238" y="156.4">x + 3.5</text>
<text x="207.8" y="167.4">C</text>
<text x="238.7" y="167.4">x - 0.5</text>
<text x="208" y="172.9">D</text>
<text x="238" y="172.9">x + 4.1</text>
<text x="208.4" y="178.4">E</text>
<text x="238" y="178.4">x + 2.1</text>
<text x="208.6" y="183.9">F</text>
<text x="238" y="183.9">x + 1.9</text>
<text x="207.7" y="189.4">G</text>
<text x="238" y="189.4">x + 5.1</text>
<text x="93" y="201.4">CS050ZxxG-A0 (xx is number of pins)</text>
</g>
<g font-size="4.2">
<text x="16.2" y="183.5">Units: millimeters</text>
<text x="16.2" y="187.5">Tolerance:</text>
<text x="36.2" y="187.5">0.1</text>
</g>
<text font-size="3.4" x="32.5" y="197.9">Crystalfontz</text>
<g font-size="2.8">
<text x="91" y="192.5">Part Number:</text>
<text x="166.5" y="192.5">Date:</text>
<text x="192.4" y="192.5">Filename:</text>
<text x="249.2" y="192.5">Revision:</text>
<text x="166.6" y="198.8">Web:</text>
<text x="249.3" y="198.8">Sheet:</text>
</g>
<text font-size="2.5" x="29.9" y="201.5">© 2020 Crystalfontz America, Inc.</text>
<g font-size="2.3">
<text x="170.4" y="195.4">2020-02-17</text>
<text x="210.7" y="195.4">CS050ZxxG-A0.pdf</text>
<text x="255.9" y="195.5">v1.0</text>
<text x="190.5" y="201.7">www.crystalfontz.com</text>
<text x="255.8" y="201.7">1 of 2</text>
</g>
</svg>
